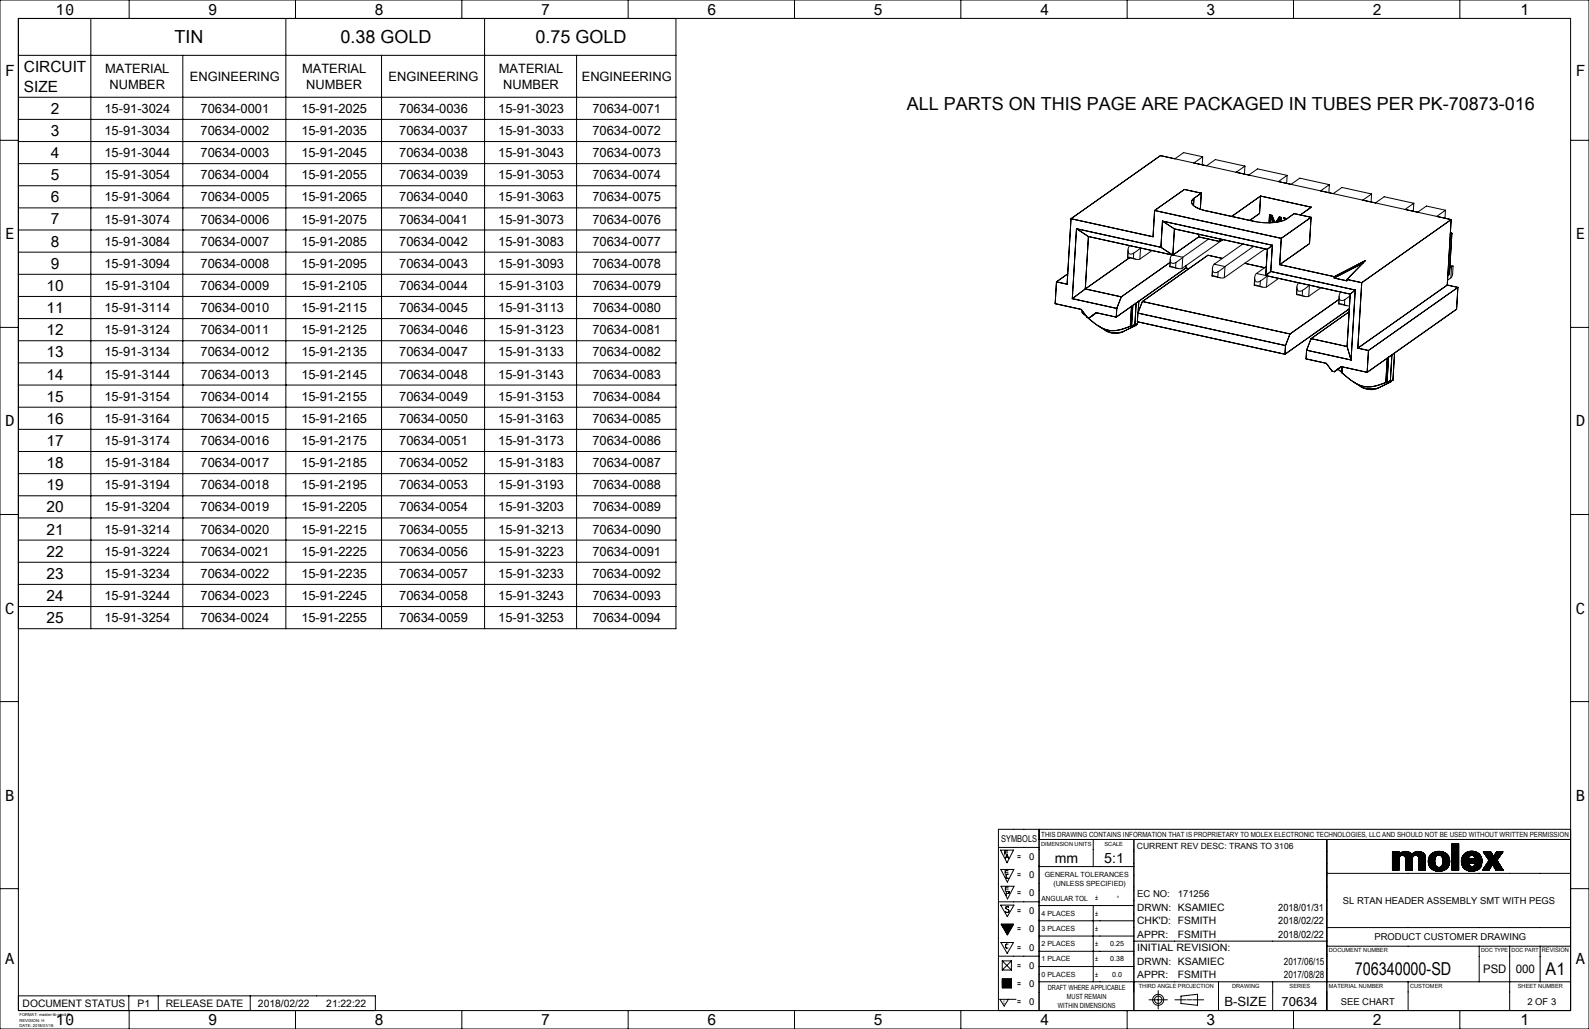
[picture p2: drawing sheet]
<svg xmlns="http://www.w3.org/2000/svg" width="432mm" height="279mm" viewBox="0 0 432 279" stroke-linecap="round" stroke-linejoin="round" font-family="sans-serif">
<g fill="none" stroke="#000" stroke-width=".27">
<path d="M0 0h431.8v279.4h-431.8zM5 15h178.7M5 5v269.4h421.8v-269.4h-421.8v165.7h178.7v-165.7M24.7 5v165.7M35.1 0v5M49.7 15v155.7M77.7 5v165.7M80.3 0v5M103.7 15v155.7M125.5 0v5M131.7 5v165.7M156.7 15v155.7"/>
<path d="M170.7 0v5M215.9 0v5M261.1 0v5M306.3 0v5M351.5 0v5M396.7 0v5M0 38.1h5M5 26.4h178.7M5 32.4h178.7M5 38.4h178.7M426.8 38.1h5M5 44.4h178.7"/>
<path d="M5 50.4h178.7M5 56.4h178.7M291 59.4l-1 17.8-2.9-.7M291 59.4l24.3-17.1 79 17.3M313.8 57.2l-.5 7.1-22.3-4.9M313.8 57.2l34.4 7.5M324.4 53.9a1.27 1.27 0 0 0-.6 1.3 1.27 1.27 0 0 0 1.1 1l2.4 .9 13.4 3a13.7 13.7 0 0 0 9-.7l2-1.4 4.6 1M324.4 53.9l-.1 1.9M326.4 52.4l-4.5-1-8.1 5.8M326.4 52.4l-2 1.5M326.4 52.4l-.2 4.4M326.8 42.6l-5.1-1.2-2.4 1.7"/>
<path d="M326.8 42.6l-2.4 1.7M326.8 42.6l-.1 2.2M327.9 45l2.4-1.7 8 1.8M338.3 45.1l-2.4 1.7M338.3 45.1l-.1 2.2M339.3 47.5l2.4-1.6 8.1 1.7M342.6 53.2l-.3 4.8-2.7 1.8M342.6 53.2l13.7 3.1-3 2.1M342.6 53.2l-7.9 5.6M345.2 58.4l-.1 2.1M345.4 58.8l.7 1.6M345.4 58.8l-.1 1.7"/>
<path d="M345.4 58.8l.2-.2 .7 1.8M347.7 58.9l-.8 1.4M347.8 59.3l-.6 1M347.8 59.3l-.1 .9M347.8 59.3l.2-.1-.1 .9M349.2 59.3l.2 .2M349.5 59.5l-.7-.3 .4 .5M349.8 47.6l-2.4 1.7M349.8 47.6l-.2 2.2M350.8 50.1l2.4-1.7 8 1.7M356.3 59l-.5 7.1-8.1 5.8M356.3 59l-8.1 5.7"/>
<path d="M361.2 50.1l-2.3 1.7M361.2 50.1l-.1 2.2M362.3 52.6l2.4-1.7 8 1.8M372.7 52.7l-2.4 1.6M372.7 52.7l-.1 2.1M373.8 55.1l2.3-1.7 8.1 1.8M384.2 55.2l-2.4 1.7M384.2 55.2l-.1 2.2M392.8 57.1l-5.2-1.2-2.4 1.7M392.8 57.1l-2.4 1.7M392.8 57.1l-.1 2.2M394.3 59.6l-24.3 17.2"/>
<path d="M394.3 59.6l-1 17.8M5 62.4h178.7M5 68.5h178.7M5 74.5h178.7M287.1 76.5l-.4 6 7.1 1.5 1.6 2.2 .6 .1M290.1 74.4l-3 2.1M292.5 62.1l23 5M292.5 62.1l-1.1 19M292.5 62.1l3.3 2.1M294.9 78.5l9.8 2.1M294.9 78.5l-3.5 2.6M295.8 64.2l25.6 5.7"/>
<path d="M295.8 64.2l-.9 14.3M306.4 69.9l2.2 .5M306.5 69.9l1.5 .3M306.5 69.9h-.1M306.5 67.8l-.1 2.1M306.6 68.4a.9 .9 0 0 0 1.5 .3M306.6 68.4l-.1 1.5M306.9 70l-12 8.5M307 66.7l-.4 .8v.9M308 70.2l1 .2h.8M308.1 68.7l1.8-1.4-.1 3.1M308.1 68.7l-.1 1.5"/>
<path d="M313.1 68l-3.3 2.4M315.5 67.1l3.2 2.2M315.9 60l29.9 6.6M315.9 60l-.4 7.1M315.9 60l3.2 2.2M317.9 72.4l2.2 .5M317.9 72.4l1.6 .3M317.9 72.4h.1M318 71.3l-13.3 9.3M318 70.3l-.1 2.1M318 70.9a.9 .9 0 0 0 1.5 .4M318 70.9l-.1 1.5"/>
<path d="M318.5 69.2l-.4 .8-.1 .9M319.1 62.2l25.3 5.5M319.1 62.2l-.4 7.1M319.5 72.7l.9 .3 .8-.1M319.5 71.3v1.4M321.4 69.9l-1.9 1.4M321.4 69.9l-.2 3M322.2 72.8l-18.9 13.3M322.2 72.8l.9 .2M322.3 72.1l-.1 .7M325.7 64.3l-7 5M325.7 64.3l5.8 1.3"/>
<path d="M325.8 63.6l-.1 .7M328.4 64.9l-7 5M329.4 74.9l2.2 .5M329.4 74.9l1.5 .3M329.4 74.9h.1M329.5 72.9l-.1 2M329.5 73.5a.9 .9 0 0 0 1.5 .3M329.5 73.5l-.1 1.4M330 71.7l-.5 .8v1M330 71.7l2.9 .7M330.9 75.2l1 .3 .8-.1M331 73.8l-.1 1.4"/>
<path d="M331.5 64.9v.7M332.2 70.2l-3.9-.9-17.9 12.6M332.2 65l-.7 .6M332.3 65.1l-11.1 7.8M332.9 72.4l-1.9 1.4M332.9 72.4l-.2 3M337.7 66.2l-7.7 5.5M338.2 71.5l5.4 1.2M340.7 66.9l-7.8 5.5M340.8 77.5l2.2 .4M340.9 77.4l1.5 .4M340.9 77.4l-.1 .1"/>
<path d="M341 75.4l-.2 2.1M341 76a.9 .9 0 0 0 1.5 .3M341 76l-.1 1.4M341.4 74.3l-.4 .7v1M341.4 74.3l25.5 5.6M342.4 77.8l1 .2 .8-.1M342.5 76.3l-.1 1.5M343.8 67.6l-11.1 7.8M344.1 72.4l-2.7 1.9M344.4 74.9l-.2 3M344.4 74.9l-1.9 1.4M344.4 67.7l-.4 7.1 1.3-1.1"/>
<path d="M345.3 73.7l23 5.1M345.8 66.6l-.5 7.1M345.8 66.6l-1.4 1.1M346.4 60.4l-.7-1.9-.7-.2-.1 2.2M347.5 75.6l-3.3 2.3M347.7 71.9l14.9 3.2M348.2 64.7l-.5 7.2M348.2 60v-1l-.6-.1-.9 1.4M352.3 80l2.2 .5M352.4 79.9l1.5 .4M352.4 79.9l-.1 .1M352.4 77.9l-.1 2.1"/>
<path d="M352.5 78.5a.9 .9 0 0 0 1.5 .3M352.5 78.5l-.1 1.4M352.9 76.8l-.4 .7v1M354 78.8l1.8-1.4-.2 3M354 78.8l-.1 1.5M358.9 78.1l-3.3 2.3M362.6 75.5l3.4 .7v-.3M362.6 75.1v.4M362.6 75.1l8.5-4.4-5.1 5.2M364.4 79.3l-.5 .8v.9M366 75.9l4 .9M366.9 79.9l-.8 14.2"/>
<path d="M368.3 78.8l-1.2 18.9M368.3 78.8l-1.4 1.1M370 76.8l-1 17.7M370.3 71.5l-7.7 4M393.3 77.4l-24.3 17.1M393.3 77.4l2.9 .6M394 72.3l.4 .1M394 72.1l.9 .1-.5 .2M394.1 63.2l.4 .1M394.3 75.5l-.9 .6M394.4 72.4l-.1 3.1M394.4 72.4l-.4 .4"/>
<path d="M394.5 63.3l-.6 11.2-.5 .3M394.5 63.3l-.4 .3M394.9 72.3l-.2 2.2-.4 1M396.2 78l-24.3 17.2M396.2 78l-.4 6-24.3 17.1M0 88.9h5M5 80.5h178.7M5 86.5h178.7M5 92.5h178.7M5 98.5h178.7M291.4 81.1l12.1 2.6M294.1 85l1.1 .8"/>
<path d="M294.1 84.4v.6M295.2 85.9l.1 .1M295.3 86l.1 .1M295.3 85.9v.1M295.5 86.2a10.4 10.4 0 0 0 7.5 3.6l1.8-.4 2.4-.8M298 84.9l-2 1.4M298.5 88.5l1.9 1.2M300.4 89.7a6.3 6.3 0 0 0 4.8 .3M300.4 89.7a4.9 4.9 0 0 0 4.8 .3M303.3 86.1l-5.5-1.2-1.8 1.4M303.5 83.7l-.2 2.4M304.7 80.6l-1.2 3.1"/>
<path d="M307.5 83.2l-.3 5.4M307.5 88.5l-.3 .1M307.8 82.9l-.3 5.6M308.4 88.1l-.9 .4M308.7 88.2l-3.5 1.8M308.7 88.2h.1M308.7 82.3l-.3 5.8M309.1 87.4l40.1 8.8M309.1 87.9l-.7 .2M309.1 87.9l-.6 .4 .2-.1M309.2 85l40.1 8.8M309.2 85l-.1 2.9"/>
<path d="M309.5 81.8l-.2 3M310.4 81.9l40.1 8.8M310.4 81.9l-1.2 3.1M349.3 93.8l-.1 2.4M350.5 90.7l-1.2 3.1M353.9 80.3l1 .2 .7-.1M355.1 95.1l12 2.6M355.1 95.1l-.2 2.3 5.5 1.3 1.6 2.1 .6 .1M356.3 91.9l9.8 2.2M356.3 91.9l-1.2 3.2M363.8 82.5l2.2 .5M363.8 82.5l1.5 .3"/>
<path d="M363.8 82.5h.1M363.8 81.3l-13.3 9.4M363.9 80.4l-.1 2.1M363.9 81a.9 .9 0 0 0 1.5 .4M363.9 81l-.1 1.5M364.5 99.6l-1.9 1.3M364.7 99.6l-.1 1.5M364.8 99.6l-.1 1.6M365.3 82.8l1.4 .3M365.4 81.4l-.1 1.4M366.1 94.1l1 3.6M366.6 84.7l-10.3 7.2"/>
<path d="M366.7 83.9l-17.5 12.3M366.9 80.3l-1.5 1.1M369 94.5l2.9 .7M371.9 95.2l-.4 5.9M377 97.2l-.4 6.7M377.3 97l-.4 6.8M378.2 96.4l-.4 7M379 95.8l-.5 7.4M426.8 88.9h5M5 104.5h178.7M5 110.6h178.7M5 116.6h178.7"/>
<path d="M362.6 100.9l1.8-1.4 7.1 1.6M363.6 100.3l1 .8M364.6 101.1l.1 .1M364.7 101.2a11.3 11.3 0 0 0 7.4 3.8l1.8-.2 2.7-.9M367.9 103.7l2 1.3M369.9 105a6.3 6.3 0 0 0 4.7 .3M369.9 105a4.9 4.9 0 0 0 4.7 .3M376.9 103.8l-.3 .1M377.8 103.4l-.9 .4M378.2 103.5l-3.6 1.8M378.2 103.4v.1M378.5 103.2l-.7 .2"/>
<path d="M378.5 103.2l-.6 .4 .3-.1M0 139.7h5M5 122.6h178.7M5 128.6h178.7M5 134.6h178.7M426.8 139.7h5M5 140.6h178.7M5 146.6h178.7M5 152.7h178.7M5 158.7h178.7M5 164.7h178.7M0 190.5h5"/>
<path d="M426.8 190.5h5M271.3 230.1h11.1M271.9 230.8h3.5l-1.7 3.5zM272 236.1h3.5l-1.8 3.4zM273.1 231.6h.7M273.2 236.8h.7M273.2 233.1l.5-1.1 .4 1.1M273.4 232.8h.6M273.8 231.1h-.7v1.1M273.9 236.3h-.7v1.1M274.1 237.4h-.5l-.2 .3 .1 .6 .6 .2M282.4 225.2v49.2"/>
<path d="M282.4 227.9h144.4M282.4 235.3h25.7M297.1 227.9v7.4M308.1 227.9v46.5M360.6 237.1h66.2M360.6 227.9v46.5M378.4 232.6l1.3-1.3-1.3 1.3M378.4 232.1l.8-.8-.8 .8M378.4 231.3h1.8M378.4 231.3v5M378.4 231.3h.1M378.5 231.3l-.1 .1"/>
<path d="M378.6 231.3l-.2 .2M378.7 231.3l-.3 .3M378.8 231.3l-.4 .4M378.9 231.3l-.5 .5M379 231.3l-.6 .7 .7-.7M379.4 231.3l-1 1M379.5 231.3l-1.1 1.1 1.1-1.1M379.8 231.3l-1.4 1.4M380 231.3l-1.6 1.6M380.1 231.3l-1.7 1.7M380.2 236.2l-.1 .1M380.2 236.1l-.2 .2"/>
<path d="M380.2 236l-.3 .3M380.2 235.9l-.4 .4M380.2 235.8l-.5 .5M380.2 235.7l-.6 .6M380.2 235.6l-.7 .7M380.2 235.5l-.8 .8M380.2 235.4l-.9 .9M380.2 235.3l-1 1M380.2 235.3l-1.1 1M380.2 235.1l-1.2 1.2M380.2 235l-1.3 1.3 1.3-1.3M380.2 234.8l-1.5 1.5"/>
<path d="M380.2 234.7l-1.6 1.6M380.2 234.5l-1.8 1.8M380.2 234.4l-1.8 1.8M380.2 234.3l-1.8 1.8M380.2 234.2l-1.8 1.8M380.2 234.1l-1.8 1.8M380.2 234l-1.8 1.8M380.2 233.9l-1.8 1.8M380.2 233.8l-1.8 1.8M380.2 233.7l-1.8 1.9M380.2 233.6l-1.8 1.8M380.2 233.5l-1.8 1.8"/>
<path d="M380.2 233.4l-1.8 1.9M380.2 233.3l-1.8 1.8M380.2 233.2l-1.8 1.9M380.2 233.1l-1.8 1.9M380.2 231.3v.7a2.3 2.3 0 0 1 3.5 0 2.3 2.3 0 0 1 3.3-.2M380.2 231.8l-1.8 1.9M380.2 231.8l-1.8 1.8M380.2 231.7l-1.8 1.8M380.2 231.6l-1.8 1.8M380.2 231.5l-1.8 1.8M380.2 231.4l-1.8 1.8M380.2 231.3l-1.8 1.8"/>
<path d="M380.2 233l-1.8 1.8M380.2 232.9l-1.8 1.9M380.3 232.8l-1.9 1.9M380.6 231.6l-2.2 2.2M380.8 231.5l-2.4 2.4M381 231.4l-2.6 2.6M381.2 232.2l1.1-1-1 1.1M381.2 231.3l-2.8 2.8M381.3 231.3l-2.9 2.9M381.5 231.2l-3.1 3.1M381.5 231.2l-3.1 3.2M381.7 231.2l-3.3 3.3"/>
<path d="M381.8 231.2l-3.4 3.4M381.9 231.2l-1.2 1.1M382 233.1a.89 .89 0 0 0-.9-.9 .89 .89 0 0 0-.9 .9v3.2h-1.8M382 236.3h1.8M382 233.1v3.2M382 231.2l-1.2 1.1M382 231.2l-1 1M382.1 231.2l-1.1 1M382.4 231.2l-1.1 1.1M382.5 231.2l-1.1 1.1M382.6 231.3l-1.2 1M382.6 231.3l-1.1 1.1"/>
<path d="M382.7 231.3l-1.1 1.1 1.2-1.1M382.8 231.4l-1.1 1.1M382.9 231.4l-1.1 1.1M383 231.4l-1.2 1.2M383 231.5l-1.2 1.1M383.1 231.5l-1.2 1.3 1.2-1.3M383.2 231.6l-1.3 1.3M383.3 231.6l-1.3 1.3M383.3 236.3l.5-.5-.5 .5M383.3 231.6l-1.3 1.4M383.4 231.7l-1.4 1.4M383.4 231.7l-1.4 1.5"/>
<path d="M383.5 231.8l-1.5 1.5M383.5 231.8l-1.5 1.6M383.6 231.9l-1.6 1.6M383.6 231.9l-1.6 1.7M383.7 232l-1.7 1.6M383.8 233.1a.89 .89 0 0 1 .9-.9 .89 .89 0 0 1 .9 .9M383.8 234.9l-1.4 1.4M383.8 234.8l-1.5 1.5M383.8 234.7l-1.6 1.6M383.8 234.6l-1.7 1.7M383.8 234.5l-1.8 1.8M383.8 234.4l-1.8 1.9"/>
<path d="M383.8 234.3l-1.8 1.9M383.8 234.2l-1.8 1.9M383.8 234.1l-1.8 1.9M383.8 234l-1.8 1.9M383.8 233.9l-1.8 1.9M383.8 233.9l-1.8 1.8M383.8 233.7l-1.8 1.9M383.8 233.6l-1.8 1.9M383.8 233.6l-1.8 1.8M383.8 233.4l-1.8 1.9M383.8 233.4l-1.8 1.8M383.8 233.3l-1.8 1.8"/>
<path d="M383.8 233.1l-1.8 1.9M383.8 236.3h.1M383.8 236.1l-.2 .2M383.8 236l-.3 .3M383.8 235.7l-.6 .6M383.8 235.5l-.8 .8M383.8 235.4l-.9 .9M383.8 235.3l-1 1M383.8 235.2l-1.1 1.1M383.8 235.1l-1.2 1.2M383.8 235l-1.3 1.3M383.8 233.1v3.2"/>
<path d="M383.8 233.1l-1.8 1.8M383.8 232.9l-1.8 1.9M383.8 232.9l-1.8 1.8M384 232.6l-2 2.1M384.2 231.5l-2.2 2.3M384.5 231.4l-2.5 2.5M384.6 231.3l-2.6 2.6M384.8 231.3l-2.8 2.8M384.8 231.2l-2.8 2.9M385 231.2l-3 3M385.1 231.2l-3.1 3.2M385.2 231.2l-3.2 3.2"/>
<path d="M385.3 231.2l-3.3 3.3M385.5 231.2l-1.3 1.2M385.5 232.8l1.2-1.2-1.2 1.2M385.5 231.2l-1.1 1.1M385.6 236.3h1.7M385.6 233.1v3.2M385.6 231.2l-1.1 1.1M385.7 231.2l-1.1 1M385.8 231.2l-1.1 1M385.9 231.2l-1.1 1M385.9 231.2l-.9 1.1 1-1M386.1 231.3l-1 1 1.1-1"/>
<path d="M386.2 231.3l-1 1.1M386.3 231.4l-1.1 1M386.4 231.4l-1.1 1M386.4 231.4l-1.1 1.1M386.5 231.5l-1.1 1.1M386.6 231.5l-1.2 1.1M386.6 231.5l-1.1 1.2M386.8 231.6l-1.3 1.3M386.8 231.7l-1.2 1.3M386.9 231.7l-1.3 1.3M386.9 231.8l-1.3 1.3M387 231.8l.3 .8"/>
<path d="M387 231.8l-1.4 1.4M387 231.8l-1.4 1.5M387.1 231.9l-1.5 1.5M387.1 232l-1.5 1.5M387.1 232l-1.5 1.6M387.2 232.1l-1.6 1.6M387.2 232.1l-1.6 1.7M387.2 232.2l-1.6 1.7M387.3 232.3l-1.7 1.7M387.3 232.3l-1.7 1.8M387.3 232.4l-1.7 1.8M387.3 232.5l-1.7 1.8"/>
<path d="M387.3 232.6l-1.7 1.8M387.3 236.3h.1M387.3 236.1l-.1 .2M387.3 236.1l-.2 .2M387.3 235.9l-.3 .4 .3-.3M387.3 235.8l-.5 .5M387.3 235.7l-.6 .6M387.3 235.6l-.7 .7M387.3 235.4l-.8 .9 .8-.8M387.3 235.3l-1 1M387.3 235.2l-1.1 1.1M387.3 235.1l-1.1 1.2"/>
<path d="M387.3 235l-1.3 1.3M387.3 234.9l-1.3 1.4M387.3 234.8l-1.4 1.5M387.3 234.7l-1.6 1.6M387.3 234.6l-1.6 1.7M387.3 234.5l-1.7 1.8M387.3 234.5l-1.7 1.7M387.3 234.3l-1.7 1.8M387.3 234.2l-1.7 1.8M387.3 234l-1.7 1.9 1.7-1.7M387.3 234l-1.7 1.7M387.3 233.9l-1.7 1.8"/>
<path d="M387.3 233.7l-1.7 1.8M387.3 233.7l-1.7 1.7M387.3 233.6l-1.7 1.8M387.3 233.5l-1.7 1.7M387.3 233.4l-1.7 1.8M387.3 233.3l-1.7 1.8M387.3 233.2l-1.7 1.7M387.3 233.1l-1.7 1.8M387.3 233l-1.7 1.8M387.3 232.9l-1.7 1.7M387.3 232.8l-1.7 1.8M387.3 232.7l-1.7 1.8"/>
<path d="M387.3 232.6v3.7M388.1 234.2l3.2-3-3.1 3.1M388.5 235.3l.6 .7M389 231.8l-.3 .4M389.3 231.6l-.8 .9M389.5 231.5l-1.1 1.1M389.5 236.2l1-.8-.9 .9M389.7 231.4l-1.4 1.4M389.9 236.4l1-.9-.9 .9M389.9 231.4l-1.6 1.6M389.9 233.9l-1.4 1.4M389.9 233.8l-1.5 1.4"/>
<path d="M389.9 234l-1.4 1.4M389.9 233.7l-1.5 1.5M389.9 234l-1.3 1.4M389.9 233.6l-1.5 1.5M389.9 234.2l-1.3 1.3M389.9 233.5l-1.5 1.5M389.9 234.3l-1.3 1.2M389.9 234.3l-1.2 1.3M389.9 233.4l-1.6 1.6M389.9 233.3l-1.6 1.6M390 234.6l-1.2 1.2 1.1-1.3-1.2 1.1M390 233.1l-1.7 1.8"/>
<path d="M390 231.3l-1.8 1.8M390 234.7l-1.1 1.1 1.1-1.1M390 233l-1.7 1.8M390 234.8l-1.1 1.1M390.1 232.9l-1.9 1.8M390.1 234.9l-1.1 1M390.1 234.9a.98 .98 0 0 0 .9 .6 .98 .98 0 0 0 .9-.6M390.1 234.9l-1.1 1.1M390.1 235l-1 1M390.1 232.7l-1.9 1.9M390.1 231.3l-1.9 1.9M390.1 235l-.9 1"/>
<path d="M390.2 235.1l-1 1M390.2 231.3l-2 2M390.2 235.2l-.9 .9M390.3 235.2l-1 .9M390.3 235.3l-.9 .9M390.4 231.2l-2.2 2.2M390.4 235.3l-.9 .9M390.5 231.2l-2.4 2.4M390.6 235.4l-.9 .9M390.6 231.2l-2.5 2.4M390.6 235.5l-.8 .8M390.7 235.5l-.9 .9"/>
<path d="M390.7 231.2l-2.6 2.6M390.8 231.2l-2.7 2.6M390.9 231.2l-2.8 2.8M390.9 232.2l1-.9-.8 .9M391 235.5l-1 .9M391 235.5l-.9 1M391 231.2l-2.9 2.9M391.1 231.2l-3 2.9M391.2 235.5l-1 1M391.3 236.6l2.7-2.7-2.8 2.7M391.3 235.5l-1 1M391.4 231.2l-3.2 3.2"/>
<path d="M391.4 235.4l-1 1.1M391.5 231.2l-3.3 3.3M391.6 231.2l-1.1 1.1M391.6 232.4l1-.9-.9 1M391.7 231.2l-1 1M391.8 231.2l-1 1M391.9 232.8a1.1 1.1 0 0 0-1.4-.5 1.1 1.1 0 0 0-.6 1.3l.2 1.3M391.9 232.8l.2 .8-.2 1.3M392 233.2l1.3-1.2-1.2 1.3M392.2 231.3l-1.1 .9M392.3 231.4l-.9 .8M392.3 231.4l-.8 .9 .9-.9-.9 .9"/>
<path d="M392.5 231.5l-.9 .9M392.7 231.6l-.9 1M392.8 231.6l-1 1M392.9 231.7l-1 1M392.9 231.7l-1 1.1M392.9 231.7a2.79 2.79 0 0 1 0 4.3M392.9 231.7a2.97 2.97 0 0 0-4.8 2.2l.4 1.4M392.9 236l-1 .5-1.1 .1-1.7-.6M393 231.8l-1.1 1M393.1 231.8l-1.1 1.2 1.1-1.2M393.2 231.9l-1.2 1.2 1.2-1.2M393.4 232.1l-1.3 1.3"/>
<path d="M393.4 232.1l-1.3 1.4 1.3-1.3M393.5 232.2l-1.4 1.4M393.5 232.3l-1.4 1.4M393.5 235.4l-.6 .6M393.6 232.4l-1.5 1.4M393.6 232.4l-1.5 1.5M393.6 232.5l-1.5 1.5M393.6 232.5l-1.5 1.6M393.7 235.2l-1 1M393.7 232.6l-1.6 1.7M393.7 235.1l-1.2 1.1M393.7 232.7l-1.6 1.6"/>
<path d="M393.7 232.7l-1.7 1.8M393.8 232.8l-1.8 1.7M393.8 232.9l-1.8 1.8M393.8 234.9l-1.5 1.4M393.8 232.9l-1.9 2M393.8 233l-1.9 2M393.8 234.7l-1.7 1.7M393.8 233.1l-3.4 3.4M393.9 234.6l-1.8 1.8M393.9 233.2l-3.4 3.3M393.9 233.2l-3.3 3.4M393.9 234.5l-2 2"/>
<path d="M393.9 233.3l-3.2 3.3M393.9 234.4l-2.1 2.1M393.9 233.4l-3.1 3.2M393.9 233.5l-3.1 3.1M393.9 234.3l-2.2 2.2M393.9 233.6l-2.9 3 2.9-3M393.9 234.1l-2.4 2.5M393.9 234.1l-2.5 2.5M394 233.8l-2.9 2.8M394.6 231.3l1.8-1.7-1.8 1.9M394.6 230l1-.9-1 1M394.6 229.6l.5-.5-.5 .5"/>
<path d="M394.6 229.1v7.2M394.6 229.1h1.8M394.6 229.1h.1M394.7 229.1l-.1 .2 .2-.2M394.9 229.1l-.3 .3M395.2 229.1l-.6 .7 .7-.7M395.4 229.1l-.8 .8M395.7 236.3l.7-.7-.7 .7M395.7 229.1l-1.1 1.1M395.7 229.1l-1.1 1.2M395.9 229.1l-1.3 1.3M396 229.1l-1.4 1.4"/>
<path d="M396 229.1l-1.4 1.5M396.2 236.3l.2-.2-.2 .2M396.2 229.1l-1.6 1.6M396.3 229.1l-1.7 1.7M396.3 229.1l-1.7 1.8M396.4 235.8l-.5 .5M396.4 235.7l-.5 .6M396.4 235.4l-.8 .9M396.4 235.3l-1 1M396.4 235.2l-1.1 1.1M396.4 235.1l-1.2 1.2M396.4 235l-1.3 1.3"/>
<path d="M396.4 234.9l-1.4 1.4M396.4 234.8l-1.5 1.5M396.4 234.7l-1.6 1.6M396.4 234.6l-1.7 1.7M396.4 234.5l-1.8 1.8M396.4 234.4l-1.8 1.9M396.4 234.3l-1.8 1.8M396.4 234.2l-1.8 1.9M396.4 234.1l-1.8 1.9M396.4 234l-1.8 1.9M396.4 233.9l-1.8 1.9M396.4 233.8l-1.8 1.9"/>
<path d="M396.4 233.7l-1.8 1.9M396.4 233.7l-1.8 1.8M396.4 233.5l-1.8 1.9M396.4 233.4l-1.8 1.9M396.4 233.4l-1.8 1.8M396.4 233.2l-1.8 1.9M396.4 233.2l-1.8 1.8M396.4 233.1l-1.8 1.8M396.4 232.9l-1.8 1.9M396.4 232.9l-1.8 1.8M396.4 232.8l-1.8 1.8M396.4 232.7l-1.8 1.8"/>
<path d="M396.4 232.6l-1.8 1.9M396.4 232.5l-1.8 1.8M396.4 232.4l-1.8 1.8M396.4 232.3l-1.8 1.9M396.4 232.2l-1.8 1.8M396.4 232.1l-1.8 1.8M396.4 232l-1.8 1.9M396.4 231.9l-1.8 1.8M396.4 231.8l-1.8 1.9M396.4 231.7l-1.8 1.9M396.4 231.6l-1.8 1.8M396.4 231.5l-1.8 1.9"/>
<path d="M396.4 231.4l-1.8 1.9M396.4 231.3l-1.8 1.9M396.4 231.2l-1.8 1.9M396.4 231.1l-1.8 1.9M396.4 231l-1.8 1.9M396.4 231l-1.8 1.8M396.4 230.8l-1.8 1.9M396.4 230.7l-1.8 1.9M396.4 230.7l-1.8 1.8M396.4 230.5l-1.8 1.9M396.4 230.4l-1.8 1.9 1.8-1.8M396.4 230.2l-1.8 1.9"/>
<path d="M396.4 230.2l-1.8 1.8M396.4 229.9l-1.8 2M396.4 229.8l-1.8 1.8M396.4 229.7l-1.8 1.8M396.4 229.4l-1.8 1.9M396.4 229.3l-1.8 1.9M396.4 229.2l-1.8 1.8M396.4 229.1l-1.8 1.9M396.4 229.1v7.2h-1.8M396.4 236.2l-.1 .1M396.4 235.9l-.4 .4M397.1 233.6v.6"/>
<path d="M397.1 234.2a2.52 2.52 0 0 0 2.5 2.3M397.4 235.2l2-1.9-2 1.9M398.2 231.6l-.6 .6M398.5 231.4l-1.1 1.1M398.7 231.4l-1.3 1.3M398.9 231.3l-1.6 1.6M399.1 233.1l-1.8 1.8M399.1 234.4l-1.3 1.3M399.1 234.5l-1.2 1.3M399.1 232.9l-1.8 1.9M399.1 234.6l-1.2 1.2 1.2-1.2M399.1 231.2l-1.9 1.9"/>
<path d="M399.1 233.3l-1.7 1.8 1.8-1.8M399.1 232.8l-1.9 1.9M399.2 234.7l-1.2 1.2M399.2 234.8l-1.2 1.1M399.2 234.8l-1.1 1.2M399.3 234.9l-1.2 1.1M399.3 231.2l-2.1 2.1M399.3 234.9l-1.1 1.2M399.3 231.2l-2.1 2.2M399.4 235l-1.1 1.1M399.4 232.5a.9 .9 0 0 1 1-.1 .9 .9 0 0 1 .4 .9h-1.7zM399.4 235.1l-1.1 1"/>
<path d="M399.5 233.3l-2 2M399.5 235.1l-1.1 1.1M399.5 231.2l-2.4 2.3M399.6 231.1l-2.5 2.5M399.6 233.3l-2.1 2M399.7 233.3l-2.2 2.1M399.7 231.1l-2.6 2.6M399.7 235.2l-1.2 1M399.8 233.3l-2.2 2.2M399.8 235.3l-1.1 1M399.8 231.1l-2.7 2.7M399.9 235.3l-1.1 1.1 1.2-1.1"/>
<path d="M399.9 231.1l-2.8 2.8M399.9 234.3l2.2-2.2-2.2 2.2M399.9 233.3l-2.2 2.3 2.3-2.3M400 231.1l-2.9 2.9M400 231.1l-2.9 3M400.1 233.3l-2.4 2.3M400.1 233.3l-2.4 2.4M400.1 235.3l-1.2 1.1 1.1-1.1M400.2 231.1l-3.1 3.1M400.3 233.3l-1.1 1M400.3 231.1l-3.2 3.2 3.2-3.1M400.3 235.3l-1.3 1.2"/>
<path d="M400.4 233.3l-1.1 1M400.4 235.2l-1.3 1.3M400.4 231.2l-3.2 3.3 3.3-3.3M400.4 233.3l-1 1M400.6 233.3l-1.1 1M400.6 231.2l-3.4 3.4M400.6 233.3l-1 1M400.7 231.2l-3.5 3.5M400.7 232.6l1-.9-1 1M400.7 231.2l-1.1 1.1M400.7 233.3l-1.1 1M400.8 232.8l1.1-1-1.1 1.1"/>
<path d="M400.8 231.3l-1.1 1M400.8 233l1.2-1.1-1.1 1.2M400.8 231.3a2.76 2.76 0 0 0-3.7 2.3M400.8 231.3l.8 .3 .8 .9M400.9 231.3l-1 1M400.9 234.8l-1.7 1.7M400.9 234.8l-1.6 1.7M401 231.3l-1.1 1M401 231.3l-.9 1M401.1 234.8l-1.8 1.7M401.1 231.3l-.9 1M401.2 231.4l-1 .9"/>
<path d="M401.2 234.8l-1.8 1.7M401.2 231.4l-.9 .9M401.2 234.8l-1.6 1.7M401.3 231.4l-1 .9M401.4 234.8l-1.8 1.7M401.4 231.5l-1 .9M401.4 231.5l-.9 .9M401.4 234.8l-1.7 1.7M401.5 231.5l-1 1M401.5 234.3l1.2-1.1-1.1 1.1M401.5 231.6l-.9 1 1-1M401.5 234.8l-1.7 1.7"/>
<path d="M401.7 234.8l-1.8 1.7M401.7 234.8l-1.7 1.7M401.8 231.7l-1 1.1M401.8 234.8l-1.7 1.7M401.9 234.8l-1.7 1.7M401.9 231.9l-1.1 1.1M402 234.8l-1.7 1.7M402.1 232l-2.3 2.3M402.1 234.8l-1.7 1.7M402.2 232.2l-2.1 2.1M402.2 234.8l-1.7 1.7M402.3 232.3l-2.1 2"/>
<path d="M402.3 232.3l-1.9 2M402.3 234.8l-1.7 1.7M402.3 232.4l-1.9 1.9M402.3 235.5l-.4 .5M402.4 232.5l-1.9 1.8M402.4 232.5l.4 1.8M402.4 232.5l-1.8 1.8M402.4 232.6l-1.7 1.7M402.4 235.4l-.7 .7M402.4 234.8l-1.6 1.7M402.5 234.3l.3-.3-.3 .3M402.5 232.7l-1.7 1.6"/>
<path d="M402.5 232.7l-1.6 1.6M402.5 234.8l-1.6 1.6M402.5 232.8l-1.5 1.5M402.5 232.8l-1.4 1.5M402.6 235.1l-1.1 1.1M402.6 232.9l-1.4 1.4M402.6 233l-1.3 1.3M402.6 235l-1.3 1.3M402.6 234.8l-1.6 1.6M402.6 233l-1.2 1.3M402.6 234.9l-1.4 1.4M402.7 234.8a2.62 2.62 0 0 1-3.1 1.7"/>
<path d="M402.7 233.3l-1 1M402.7 233.4l-.9 .9M402.7 233.4l-.8 .9M402.7 233.5l-.7 .8M402.8 233.6l-.8 .7M402.8 233.7l-.6 .6M402.8 233.8l-.5 .5M402.8 234.1l-.2 .2M402.8 234.3h-3.7a.92 .92 0 0 0 .6 .9 .92 .92 0 0 0 1.1-.4h1.9M402.8 234.2v.1M402.8 236.3h1.8M403.2 231.3l-.1 .1"/>
<path d="M403.3 231.3l-.1 .1M403.4 231.3l-.2 .2M403.5 231.3l-.3 .2M403.6 231.3l-.3 .3M403.7 231.3l-.4 .3M403.8 231.3l-.4 .4M403.9 232.5l1.2-1.2-1.2 1.3M404 231.3l-.6 .5M404 231.3l-.5 .6M404.1 231.3l-.6 .6M404.3 231.3l-.7 .7M404.4 231.3l-.8 .8"/>
<path d="M404.5 231.3l-.9 .8M404.6 236.3l1-1.6 .9 1.6M404.6 231.3l-.9 .9M404.6 236.2v.1M404.6 233.6l-1.8 2.7M404.7 231.3l-1 1M404.8 231.3l-1 1M404.8 235.9l-.3 .4M404.9 235.8l-.5 .5M404.9 231.3l-1.1 1.1 1.2-1.1M405.1 235.5l-.8 .8M405.2 231.4l-1.2 1.2"/>
<path d="M405.2 231.4l-1.1 1.4M405.3 231.6l-1.1 1.4M405.3 235.1l-1.1 1.2M405.4 235l-1.3 1.3M405.4 231.8l-1.2 1.2M405.4 231.9l-1.1 1.2M405.5 231.9l-1.1 1.3 1.1-1.2M405.5 232l-1.1 1.2M405.6 232.1l-1.1 1.2M405.7 232.3l-1.2 1M405.7 232.3l-1.1 1.2M405.8 232.4l-1.2 1.2"/>
<path d="M405.8 232.5l-1.3 1.3M406.1 235.6l1.2-1.2-1.2 1.2M406.5 236.3h2M406.7 231.3l-.9 1.2-.7-1.2h-2l1.5 2.3M406.7 231.3h1.7M406.7 231.3v.1M406.8 233.6l1.7 2.7M406.8 233.6l-1.2 1.2M406.8 233.6l-1.1 1.2M406.8 231.3l-.4 .5M406.9 233.7l-1.2 1.3 1.2-1.2M406.9 233.8l-1 1.3"/>
<path d="M407 231.3l-.9 .8M407 231.3l-1 1M407.1 234l-1.2 1.2M407.1 233.2l-3.1 3.1M407.1 234.1l-1.2 1.2M407.1 234.1l-1.1 1.2M407.1 231.3l-2.8 2.8M407.2 234.2l-1.2 1.2M407.2 231.3l-3 3M407.2 234.3l-1.2 1.1M407.2 233l-3.3 3.3M407.2 234.3l-1.1 1.2"/>
<path d="M407.3 231.3l-3.4 3.4M407.4 234.5l-1.1 1.3M407.4 231.3l-3.7 3.7M407.5 234.7l-1.2 1.2M407.5 231.3l-3.9 3.9M407.5 232.6l-3.7 3.7M407.5 234.8l-1.1 1.2M407.6 234.9l-1.2 1.1M407.6 234.9l-1.1 1.3M407.6 231.3l-4.3 4.3M407.7 231.3l-4.5 4.5M407.7 235.1l-1.2 1.2"/>
<path d="M407.8 235.1l-1.2 1.2M407.8 236.3l.4-.4-.4 .4M407.8 235.2l-1.1 1.1M407.8 232.2l-4.1 4.1M407.8 231.3l-4.8 4.8M407.8 235.3l-1 1M407.9 235.3l-1 1M407.9 235.4l-.9 .9M407.9 231.3l-5 5M407.9 232l-4.3 4.3M408 235.5l-.8 .8M408 231.3l-5 5"/>
<path d="M408 235.6l-.7 .7M408.1 235.7l-.6 .6M408.1 231.3l-5.1 5M408.1 235.7l-.5 .6 .6-.5M408.2 231.3l-5 5M408.2 231.6l-4.7 4.7M408.3 236l-.4 .3M408.3 231.3l-5.1 5M408.3 236l-.2 .3 .2-.2M408.4 231.4l-4.9 4.9M408.4 236.2l-.2 .1M408.4 231.3l-5.1 5"/>
<path d="M408.4 236.2l-.1 .1M408.4 231.3l-1.6 2.3M408.4 236.3h.1M426.8 225.2h-155.5v49.2M0 241.3h5M271.3 244.9h11.1M271.3 259.6h11.1M271.9 245.8h3.6l-1.8 3.1zM272 255.9h3.4l-1.7 3zM272 240.6h3.6l-1.8 3.5zM272.1 250.9h3.3l-1.6 3zM272.2 250.9l-.1 .1"/>
<path d="M272.4 250.9l-.2 .3M272.7 250.9l-.4 .4M273 250.9l-.6 .6M273.2 241.4h.8M273.2 250.9l-.7 .8M273.5 250.9l-.9 .9M273.7 250.9l-1 1.1M273.9 256.3l-.4 .1-.2 .3v.6l.6 .1M274 250.9l-1.2 1.2M274 253.5l-.3 .3M274 240.9h-.8v1.1M274.1 246.4a.42 .42 0 0 0-.5-.2 .42 .42 0 0 0-.2 .5l.6 .3a.48 .48 0 0 1-.1 .8 .48 .48 0 0 1-.7-.3"/>
<path d="M274.2 242.5l-.7 .1M274.2 242.4l-.1-.3-.6-.1v1.1M274.2 242.4v.1M274.2 250.9l-1.3 1.4M274.3 252.9l-.7 .7M274.5 250.9l-1.5 1.6M274.7 252.3l-1.2 1.1M274.7 250.9l-1.7 1.7M275 250.9l-1.9 1.9M275 251.7l-1.6 1.6M275.2 250.9l-2 2.1M275.4 251.1l-2.1 2"/>
<path d="M282.4 245.9h25.7M282.4 250h25.7M282.4 254.2h25.7M282.4 258.3h25.7M297.1 245.9v20.7M308.1 255.5h52.5M360.6 251.9h66.2M360.6 256.9h66.2M402 256.9v9.7M410.2 256.9v17.5M418.5 256.9v9.7M426.8 241.3h5"/>
<path d="M5 270.4h97v4M35 270.4v4M35.1 274.4v5M43 270.4v4M68 270.4v4M80.3 274.4v5M125.5 274.4v5M170.7 274.4v5M215.9 274.4v5M261.1 274.4v5M272.4 260.9v2.5M272.4 260.9h2.4"/>
<path d="M272.4 263.4h2.4M272.4 260.9l2.4 2.5M272.4 265.9h2.5M272.4 265.8h2.5v2.4h-2.5zM272.4 267.8h2.5M272.4 266.9h2.5M272.4 266.4h2.5M272.4 267.3h2.5M272.4 266.8h2.5M272.4 266.3h2.5M272.4 267.9h2.5M272.4 266h2.5"/>
<path d="M272.4 267.6h2.5M272.4 267.2h2.5M272.4 267.5h2.5M272.4 266.6h2.5M272.4 267.4h2.5M272.4 266.1h2.5M272.4 266.5h2.5M272.4 266.2h2.5M272.4 268.1h2.5M272.4 266.7h2.5M272.4 267h2.5M272.4 267.7h2.5"/>
<path d="M272.4 268.2h2.5M272.4 265.8h2.5M272.4 268h2.5M272.4 267.1h2.5M274 271.3l-1.1 1.9-1.2-1.9h4.4M274.8 260.9v2.5M274.8 260.9l-2.4 2.5M282.4 266.6h144.4M282.4 262.4h25.7M306.3 274.4v5M312.2 271.5h2M314.4 271.5h.7"/>
<path d="M314.7 269v1.9M314.7 271.1v.7M314.7 272v2M315.3 271.5h1.9M319.3 271.5h2.9M320.9 270.5l4.5-.5v3l-4.5-.5zM322.5 271.5h1.3M324.1 271.5h3M331.1 266.6v7.8M345.8 266.6v7.8M351.5 274.4v5M382.6 266.6v7.8"/>
<path d="M396.7 274.4v5"/>
<circle cx="314.7" cy="271.5" r="1.5"/>
<circle cx="314.7" cy="271.5" r="1"/>
</g>
<g font-size="4.9">
<text x="47.4" y="11.8">TIN</text>
<text x="92.5" y="11.8">0.38 GOLD</text>
<text x="145.5" y="11.8">0.75 GOLD</text>
<text x="246.4" y="29.9">ALL PARTS ON THIS PAGE ARE PACKAGED IN TUBES PER PK-70873-016</text>
</g>
<g font-size="4.8">
<text x="368.2" y="264.8">706340000-SD</text>
<text x="420" y="264.7">A1</text>
</g>
<g font-size="4.2">
<text x="15.2" y="4">10</text>
<text x="56.6" y="4">9</text>
<text x="101.8" y="4">8</text>
<text x="147" y="4">7</text>
<text x="192.2" y="4">6</text>
<text x="237.4" y="4">5</text>
<text x="282.6" y="4">4</text>
<text x="327.8" y="4">3</text>
<text x="373" y="4">2</text>
<text x="413.1" y="4">1</text>
<text x="1.4" y="20.5">F</text>
<text x="6.5" y="19.6">CIRCUIT</text>
<text x="428.2" y="20.5">F</text>
<text x="6.5" y="24.9">SIZE</text>
<text x="13.8" y="30.9">2</text>
<text x="13.8" y="36.9">3</text>
<text x="13.8" y="42.9">4</text>
<text x="13.8" y="48.9">5</text>
<text x="13.8" y="54.9">6</text>
<text x="1.4" y="65">E</text>
<text x="13.8" y="60.9">7</text>
<text x="428.2" y="65">E</text>
<text x="13.8" y="67">8</text>
<text x="13.8" y="73">9</text>
<text x="12.7" y="79">10</text>
<text x="12.7" y="85">11</text>
<text x="12.7" y="91">12</text>
<text x="12.7" y="97">13</text>
<text x="12.7" y="103">14</text>
<text x="12.7" y="109.1">15</text>
<text x="1.4" y="115.8">D</text>
<text x="12.7" y="115.1">16</text>
<text x="428.2" y="115.8">D</text>
<text x="12.7" y="121.1">17</text>
<text x="12.7" y="127.1">18</text>
<text x="12.7" y="133.1">19</text>
<text x="12.7" y="139.1">20</text>
<text x="12.7" y="145.1">21</text>
<text x="12.7" y="151.2">22</text>
<text x="12.7" y="157.2">23</text>
<text x="1.4" y="166.6">C</text>
<text x="12.7" y="163.2">24</text>
<text x="428.2" y="166.6">C</text>
<text x="12.7" y="169.2">25</text>
<text x="1.4" y="217.4">B</text>
<text x="428.2" y="217.4">B</text>
<text x="1.4" y="261.9">A</text>
<text x="428.2" y="261.9">A</text>
<text x="15.2" y="278.4">10</text>
<text x="56.6" y="278.4">9</text>
<text x="101.8" y="278.4">8</text>
<text x="147" y="278.4">7</text>
<text x="192.2" y="278.4">6</text>
<text x="237.4" y="278.4">5</text>
<text x="282.6" y="278.4">4</text>
<text x="327.8" y="278.4">3</text>
<text x="373" y="278.4">2</text>
<text x="413.1" y="278.4">1</text>
</g>
<g font-size="3.9">
<text x="286.7" y="234.4">mm</text>
<text x="300.1" y="234.4">5:1</text>
</g>
<g font-size="3.5">
<text x="28.6" y="19.7">MATERIAL</text>
<text x="51.6" y="22">ENGINEERING</text>
<text x="82.1" y="19.7">MATERIAL</text>
<text x="105.6" y="22">ENGINEERING</text>
<text x="135.6" y="19.7">MATERIAL</text>
<text x="158.1" y="22">ENGINEERING</text>
<text x="29.7" y="24.2">NUMBER</text>
<text x="83.2" y="24.2">NUMBER</text>
<text x="136.7" y="24.2">NUMBER</text>
<text x="28.4" y="30.7">15-91-3024</text>
<text x="54.5" y="30.7">70634-0001</text>
<text x="81.9" y="30.7">15-91-2025</text>
<text x="108.5" y="30.7">70634-0036</text>
<text x="135.4" y="30.7">15-91-3023</text>
<text x="161" y="30.7">70634-0071</text>
<text x="28.4" y="36.7">15-91-3034</text>
<text x="54.5" y="36.7">70634-0002</text>
<text x="81.9" y="36.7">15-91-2035</text>
<text x="108.5" y="36.7">70634-0037</text>
<text x="135.4" y="36.7">15-91-3033</text>
<text x="161" y="36.7">70634-0072</text>
<text x="28.4" y="42.7">15-91-3044</text>
<text x="54.5" y="42.7">70634-0003</text>
<text x="81.9" y="42.7">15-91-2045</text>
<text x="108.5" y="42.7">70634-0038</text>
<text x="135.4" y="42.7">15-91-3043</text>
<text x="161" y="42.7">70634-0073</text>
<text x="28.4" y="48.7">15-91-3054</text>
<text x="54.5" y="48.7">70634-0004</text>
<text x="81.9" y="48.7">15-91-2055</text>
<text x="108.5" y="48.7">70634-0039</text>
<text x="135.4" y="48.7">15-91-3053</text>
<text x="161" y="48.7">70634-0074</text>
<text x="28.4" y="54.7">15-91-3064</text>
<text x="54.5" y="54.7">70634-0005</text>
<text x="81.9" y="54.7">15-91-2065</text>
<text x="108.5" y="54.7">70634-0040</text>
<text x="135.4" y="54.7">15-91-3063</text>
<text x="161" y="54.7">70634-0075</text>
<text x="28.4" y="60.7">15-91-3074</text>
<text x="54.5" y="60.7">70634-0006</text>
<text x="81.9" y="60.7">15-91-2075</text>
<text x="108.5" y="60.7">70634-0041</text>
<text x="135.4" y="60.7">15-91-3073</text>
<text x="161" y="60.7">70634-0076</text>
<text x="28.4" y="66.7">15-91-3084</text>
<text x="54.5" y="66.7">70634-0007</text>
<text x="81.9" y="66.7">15-91-2085</text>
<text x="108.5" y="66.7">70634-0042</text>
<text x="135.4" y="66.7">15-91-3083</text>
<text x="161" y="66.7">70634-0077</text>
<text x="28.4" y="72.7">15-91-3094</text>
<text x="54.5" y="72.7">70634-0008</text>
<text x="81.9" y="72.7">15-91-2095</text>
<text x="108.5" y="72.7">70634-0043</text>
<text x="135.4" y="72.7">15-91-3093</text>
<text x="161" y="72.7">70634-0078</text>
<text x="28.4" y="78.7">15-91-3104</text>
<text x="54.5" y="78.7">70634-0009</text>
<text x="81.9" y="78.7">15-91-2105</text>
<text x="108.5" y="78.7">70634-0044</text>
<text x="135.4" y="78.7">15-91-3103</text>
<text x="161" y="78.7">70634-0079</text>
<text x="28.4" y="84.8">15-91-3114</text>
<text x="54.5" y="84.8">70634-0010</text>
<text x="81.9" y="84.8">15-91-2115</text>
<text x="108.5" y="84.8">70634-0045</text>
<text x="135.4" y="84.8">15-91-3113</text>
<text x="161" y="84.8">70634-0080</text>
<text x="28.4" y="90.8">15-91-3124</text>
<text x="54.5" y="90.8">70634-0011</text>
<text x="81.9" y="90.8">15-91-2125</text>
<text x="108.5" y="90.8">70634-0046</text>
<text x="135.4" y="90.8">15-91-3123</text>
<text x="161" y="90.8">70634-0081</text>
<text x="28.4" y="96.8">15-91-3134</text>
<text x="54.5" y="96.8">70634-0012</text>
<text x="81.9" y="96.8">15-91-2135</text>
<text x="108.5" y="96.8">70634-0047</text>
<text x="135.4" y="96.8">15-91-3133</text>
<text x="161" y="96.8">70634-0082</text>
<text x="28.4" y="102.8">15-91-3144</text>
<text x="54.5" y="102.8">70634-0013</text>
<text x="81.9" y="102.8">15-91-2145</text>
<text x="108.5" y="102.8">70634-0048</text>
<text x="135.4" y="102.8">15-91-3143</text>
<text x="161" y="102.8">70634-0083</text>
<text x="28.4" y="108.8">15-91-3154</text>
<text x="54.5" y="108.8">70634-0014</text>
<text x="81.9" y="108.8">15-91-2155</text>
<text x="108.5" y="108.8">70634-0049</text>
<text x="135.4" y="108.8">15-91-3153</text>
<text x="161" y="108.8">70634-0084</text>
<text x="28.4" y="114.8">15-91-3164</text>
<text x="54.5" y="114.8">70634-0015</text>
<text x="81.9" y="114.8">15-91-2165</text>
<text x="108.5" y="114.8">70634-0050</text>
<text x="135.4" y="114.8">15-91-3163</text>
<text x="161" y="114.8">70634-0085</text>
<text x="28.4" y="120.8">15-91-3174</text>
<text x="54.5" y="120.8">70634-0016</text>
<text x="81.9" y="120.8">15-91-2175</text>
<text x="108.5" y="120.8">70634-0051</text>
<text x="135.4" y="120.8">15-91-3173</text>
<text x="161" y="120.8">70634-0086</text>
<text x="28.4" y="126.9">15-91-3184</text>
<text x="54.5" y="126.9">70634-0017</text>
<text x="81.9" y="126.9">15-91-2185</text>
<text x="108.5" y="126.9">70634-0052</text>
<text x="135.4" y="126.9">15-91-3183</text>
<text x="161" y="126.9">70634-0087</text>
<text x="28.4" y="132.9">15-91-3194</text>
<text x="54.5" y="132.9">70634-0018</text>
<text x="81.9" y="132.9">15-91-2195</text>
<text x="108.5" y="132.9">70634-0053</text>
<text x="135.4" y="132.9">15-91-3193</text>
<text x="161" y="132.9">70634-0088</text>
<text x="28.4" y="138.9">15-91-3204</text>
<text x="54.5" y="138.9">70634-0019</text>
<text x="81.9" y="138.9">15-91-2205</text>
<text x="108.5" y="138.9">70634-0054</text>
<text x="135.4" y="138.9">15-91-3203</text>
<text x="161" y="138.9">70634-0089</text>
<text x="28.4" y="144.9">15-91-3214</text>
<text x="54.5" y="144.9">70634-0020</text>
<text x="81.9" y="144.9">15-91-2215</text>
<text x="108.5" y="144.9">70634-0055</text>
<text x="135.4" y="144.9">15-91-3213</text>
<text x="161" y="144.9">70634-0090</text>
<text x="28.4" y="150.9">15-91-3224</text>
<text x="54.5" y="150.9">70634-0021</text>
<text x="81.9" y="150.9">15-91-2225</text>
<text x="108.5" y="150.9">70634-0056</text>
<text x="135.4" y="150.9">15-91-3223</text>
<text x="161" y="150.9">70634-0091</text>
<text x="28.4" y="156.9">15-91-3234</text>
<text x="54.5" y="156.9">70634-0022</text>
<text x="81.9" y="156.9">15-91-2235</text>
<text x="108.5" y="156.9">70634-0057</text>
<text x="135.4" y="156.9">15-91-3233</text>
<text x="161" y="156.9">70634-0092</text>
<text x="28.4" y="162.9">15-91-3244</text>
<text x="54.5" y="162.9">70634-0023</text>
<text x="81.9" y="162.9">15-91-2245</text>
<text x="108.5" y="162.9">70634-0058</text>
<text x="135.4" y="162.9">15-91-3243</text>
<text x="161" y="162.9">70634-0093</text>
<text x="28.4" y="169">15-91-3254</text>
<text x="54.5" y="169">70634-0024</text>
<text x="81.9" y="169">15-91-2255</text>
<text x="108.5" y="169">70634-0059</text>
<text x="135.4" y="169">15-91-3253</text>
<text x="161" y="169">70634-0094</text>
<text x="332.7" y="273">B-SIZE</text>
</g>
<text font-size="3.4" x="348.3" y="273">70634</text>
<g font-size="3.2">
<text x="403.1" y="264.3">PSD</text>
<text x="411.9" y="264.3">000</text>
</g>
<g font-size="2.8">
<text x="309" y="251">CHK'D: FSMITH</text>
<text x="320.1" y="254.6">FSMITH</text>
<text x="309" y="258.3">INITIAL REVISION:</text>
<text x="320.1" y="265.7">FSMITH</text>
<text x="6.1" y="273.4">DOCUMENT STATUS</text>
<text x="37.4" y="273.4">P1</text>
<text x="45" y="273.4">RELEASE DATE</text>
<text x="70.1" y="273.4">2018/02/22</text>
<text x="88.7" y="273.4">21:22:22</text>
</g>
<g font-size="2.7">
<text x="309" y="247.3">DRWN: KSAMIEC</text>
<text x="347.4" y="247.3">2018/01/31</text>
<text x="347.4" y="250.9">2018/02/22</text>
<text x="309" y="254.6">APPR:</text>
<text x="347.4" y="254.6">2018/02/22</text>
<text x="309" y="262">DRWN: KSAMIEC</text>
<text x="348.9" y="262">2017/06/15</text>
<text x="309" y="265.7">APPR:</text>
<text x="348.9" y="265.7">2017/08/28</text>
</g>
<g font-size="2.6">
<text x="272.1" y="228.6">SYMBOLS</text>
<text x="276.4" y="233.5">=</text>
<text x="279.7" y="233.5">0</text>
<text x="276.4" y="238.4">=</text>
<text x="279.7" y="238.4">0</text>
<text x="276.4" y="243.3">=</text>
<text x="279.7" y="243.3">0</text>
<text x="309" y="243.6">EC NO:</text>
<text x="320.1" y="243.6">171256</text>
<text x="364.9" y="245.4">SL RTAN HEADER ASSEMBLY SMT WITH PEGS</text>
<text x="276.4" y="248.2">=</text>
<text x="279.7" y="248.3">0</text>
<text x="276.4" y="253.2">=</text>
<text x="279.7" y="253.2">0</text>
<text x="373.5" y="255.3">PRODUCT CUSTOMER DRAWING</text>
<text x="276.4" y="258.1">=</text>
<text x="276.4" y="263">=</text>
<text x="279.7" y="258.1">0</text>
<text x="279.7" y="263">0</text>
<text x="276.4" y="267.9">=</text>
<text x="279.7" y="267.9">0</text>
<text x="276.4" y="272.9">=</text>
<text x="279.7" y="272.9">0</text>
<text x="364.3" y="272.8">SEE CHART</text>
<text x="415.1" y="272.8">2 OF 3</text>
</g>
<text font-size="2.3" x="308.9" y="230.5">CURRENT REV DESC: TRANS TO 3106</text>
<g font-size="1.9">
<text x="283" y="227.3">THIS DRAWING CONTAINS INFORMATION THAT IS PROPRIETARY TO MOLEX ELECTRONIC TECHNOLOGIES, LLC AND SHOULD NOT BE USED WITHOUT WRITTEN PERMISSION</text>
<text x="283.9" y="238">GENERAL TOLERANCES</text>
<text x="283" y="244.5">ANGULAR TOL</text>
<text x="286.3" y="240.4">(UNLESS SPECIFIED)</text>
<text x="297.6" y="244.5">±</text>
<text x="303.5" y="244.5">°</text>
<text x="283" y="248.7">4 PLACES</text>
<text x="297.6" y="248.6">±</text>
<text x="283" y="252.8">3 PLACES</text>
<text x="283" y="256.9">2 PLACES</text>
<text x="297.6" y="252.8">±</text>
<text x="297.6" y="256.9">±</text>
<text x="301.7" y="256.9">0.25</text>
<text x="283" y="261.1">1 PLACE</text>
<text x="297.6" y="261.1">±</text>
<text x="301.7" y="261.1">0.38</text>
<text x="283.1" y="265.2">0 PLACES</text>
<text x="284.8" y="268.7">DRAFT WHERE APPLICABLE</text>
<text x="297.6" y="265.2">±</text>
<text x="302.3" y="265.2">0.0</text>
<text x="287.5" y="273.6">WITHIN DIMENSIONS</text>
<text x="289.9" y="271.2">MUST REMAIN</text>
</g>
<text font-size="1.7" x="419" y="258.6">REVISION</text>
<g font-size="1.5">
<text x="282.9" y="229.6">DIMENSION UNITS</text>
<text x="300.1" y="229.6">SCALE</text>
<text x="361.1" y="258.6">DOCUMENT NUMBER</text>
<text x="402.5" y="258.6">DOC TYPE</text>
<text x="410.8" y="258.6">DOC PART</text>
<text x="309.5" y="268.3">THIRD ANGLE PROJECTION</text>
<text x="334.8" y="268.3">DRAWING</text>
<text x="350.4" y="268.3">SERIES</text>
<text x="361.1" y="268.2">MATERIAL NUMBER</text>
<text x="383.2" y="268.3">CUSTOMER</text>
<text x="412.5" y="268.3">SHEET NUMBER</text>
</g>
<text font-size="1.3" x="272.6" y="272.5">C</text>
<g font-size="1.1">
<text x="5.3" y="276">FORMAT: master-tb-prod-B</text>
<text x="5.3" y="277.4">REVISION: H</text>
<text x="5.3" y="278.8">DATE: 2018/01/18</text>
</g>
</svg>
